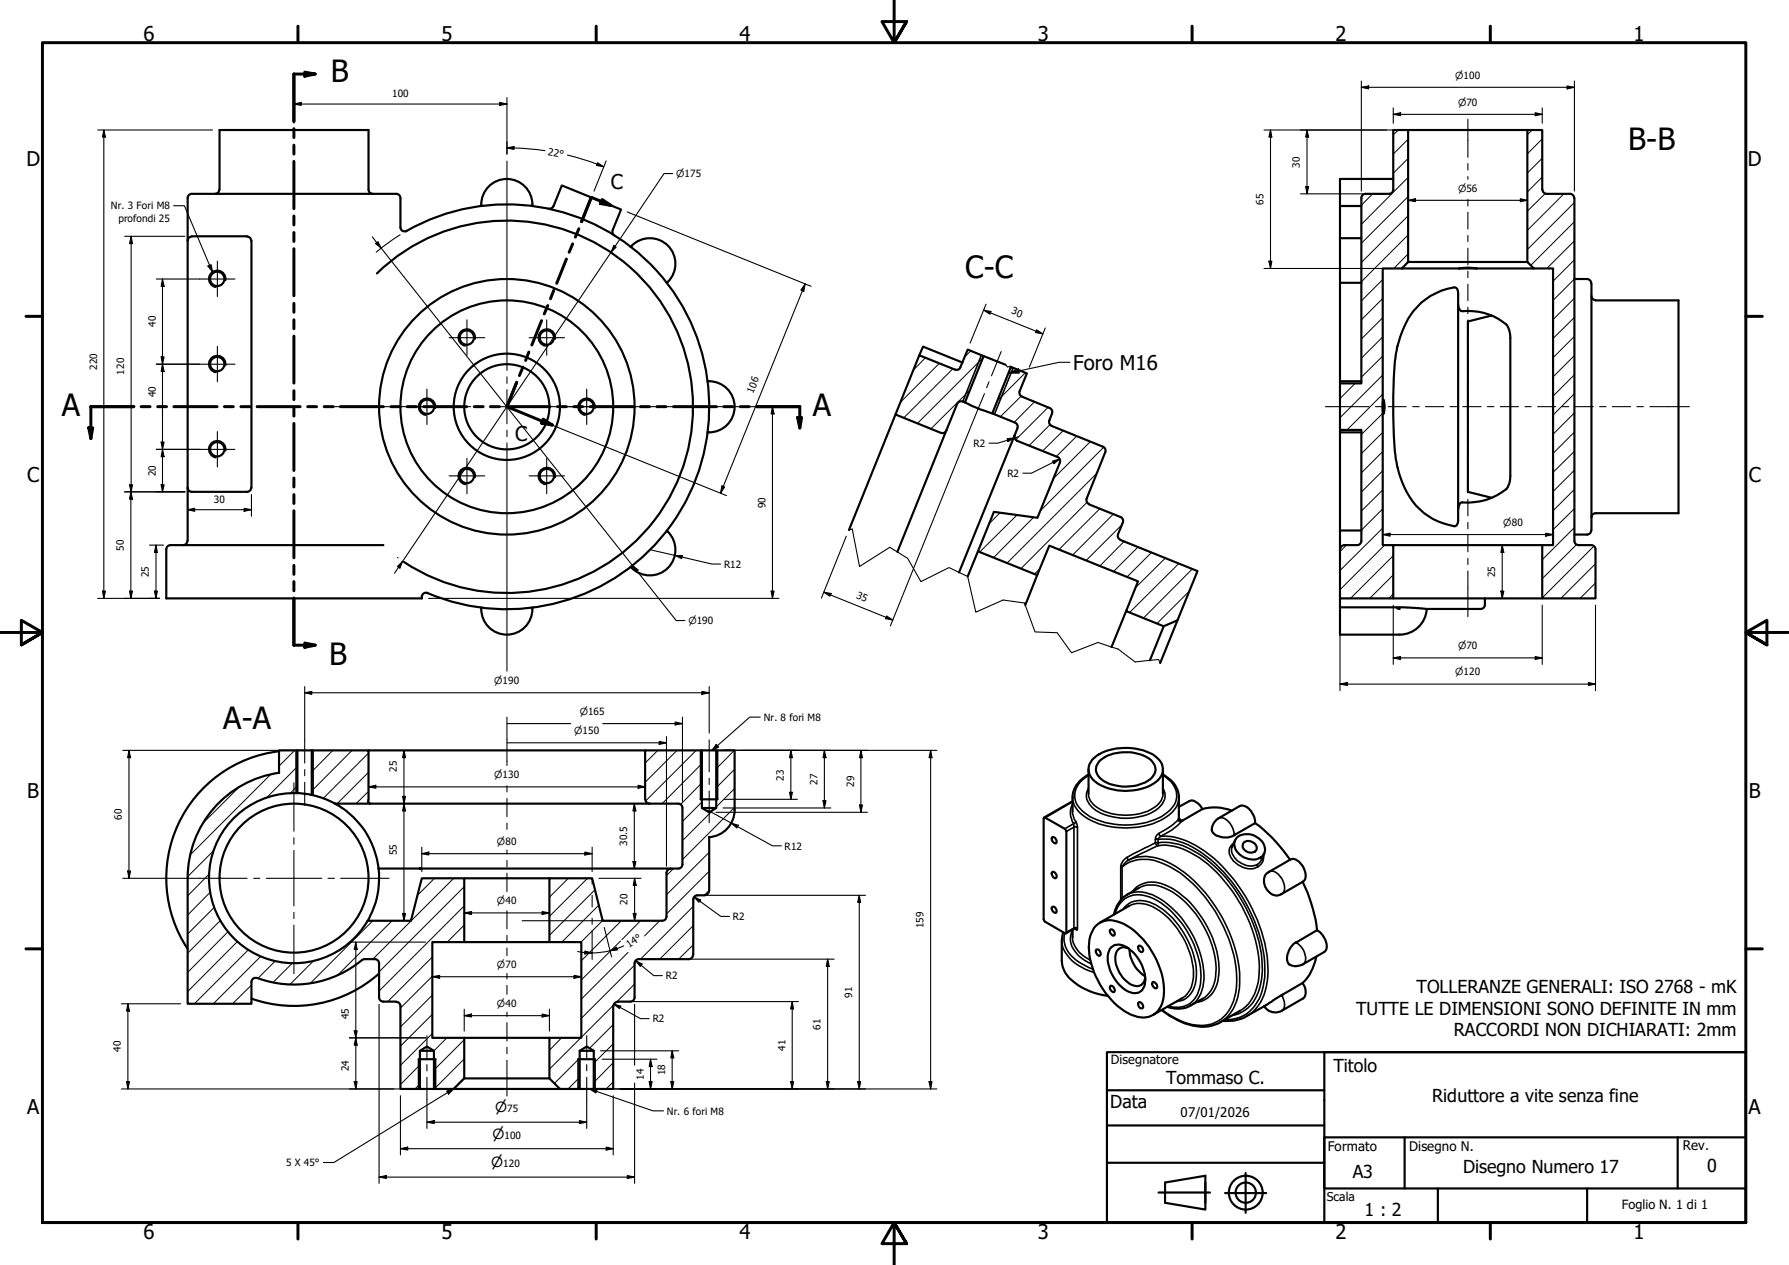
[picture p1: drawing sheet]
<svg xmlns="http://www.w3.org/2000/svg" width="420mm" height="297mm" viewBox="0 0 420 297" stroke-linecap="round" stroke-linejoin="round" font-family="sans-serif">
<!-- layer: Tratteggio (ISO) -->
<g fill="none" stroke="#000" stroke-width=".23">
<path d="M328.4 30.5l-1.2 1.2M330.7 37.2l-3.5 3.5M330.7 32.7l-3.5 3.5M359.9 30.5l-1.2 1.1M362.2 37.1l-3.5 3.5M362.2 32.6l-3.5 3.5M322.4 45.5l-2.7 2.7M330.7 59.6l-3.4 3.4M330.7 55.2l-11 11M330.7 50.7l-11 10.9M330.7 46.2l-11 10.9M330.7 41.6l-11 11.1"/>
<path d="M362.2 41.6l-3.5 3.5M362.9 45.5l-4.2 4.1M367.3 45.5l-8.6 8.6M369.8 56.6l-6.5 6.4M369.8 52.1l-10.3 10.2M369.8 47.5l-11.1 11.1M324.7 79.1l-5 5M324.7 74.6l-5 5M324.7 70.1l-5 5M324.7 65.6l-5 5.1M369.8 79l-5.1 5M369.8 74.5l-5.1 5"/>
<path d="M369.8 70l-5.1 5M369.8 65.5l-5.1 5M369.8 61l-5.1 5M217.4 84l-2.8 2.9M220.6 85.3l-9.1 9.1M223.8 86.6l-11.5 11.5M227.8 91.6l-9.2 9.1M228 82.3l-1.4 1.5M230.8 84.1l-15.3 15.3M237.6 86.3l-.4 .3M239.8 93l-4.9 4.8M240.8 87.6l-6.6 6.6"/>
<path d="M243 94.3l-4.8 4.9M246.2 95.6l-7.6 7.6M246.6 99.7l-4.9 4.9M318.3 90l-3.6 3.6M324.7 92.6l-8.3 8.4M324.7 88.1l-10 10M324.7 97.1l-5 4.9M324.7 83.6l-5 5M369.8 97l-5.1 5M369.8 92.4l-5.1 5.1M369.8 88l-5.1 5M369.8 83.5l-5.1 5"/>
<path d="M249.7 101.1l-4.8 4.8M252.9 102.4l-4.8 4.8M255.3 118l-15.5 15.5M256.1 103.7l-8.8 8.7M257.6 111.2l-21.1 21M258.3 119.4l-9.6 9.6M259.2 105l-14.9 14.9M324.7 110.5l-5 5.1M324.7 119.5l-5 5M324.7 115l-5 5M324.7 106l-5 5M324.7 101.5l-5 5"/>
<path d="M369.8 119.4l-5.1 5M369.8 114.9l-5.1 5M369.8 110.4l-5.1 5M369.8 106l-5.1 4.9M369.8 101.5l-5.1 5M234.9 120.4l-2.6 2.6M238.8 121l-8.7 8.6M242.8 121.5l-9.4 9.4M244.2 133.5l-1.2 1.3M261.5 120.7l-9.6 9.7M263.5 123.2l-8.4 8.4M264 127.1l-5.7 5.8"/>
<path d="M267.3 128.4l-5.8 5.8M270.4 129.7l-5.7 5.8M273.7 131l-7 7M276.9 132.3l-11.6 11.5M279.3 138.9l-7.6 7.5M280 133.6l-11.5 11.5M316.2 128l-1.5 1.5M324.7 124l-10 10M325.2 128l-10.5 10.5M327.2 135l-5.5 5.5M327.2 139.4l-1 1.1M327.2 130.5l-10 10"/>
<path d="M369.8 123.9l-7.6 7.5M370.3 127.9l-8.1 8M374.3 128.3l-12.1 12.1M374.7 136.9l-3.6 3.6M374.7 132.4l-8.1 8.1M69.2 176.2l-3.7 3.7M73.7 176.2l-.5 .5M78.2 176.2l-5 5M82.7 176.2l-9.5 9.5M86.6 176.8l-10.7 10.6M154.5 176.2l-3 3M159 176.2l-7.5 7.5"/>
<path d="M163.5 176.2l-11.9 11.9M164.8 179.3l-9.3 9.4M172.5 176.2l-4.3 4.3M50.2 199.8l-6.1 6.1M56.1 184.9l-8.3 8.3M63.6 181.8l-18.9 18.9M69.8 184.5l-1.7 1.8M69.8 180l-7.3 7.4M86.6 181.3l-7.4 7.4M86.6 185.9l-3 2.8M164.8 188.3l-4.5 4.6M164.8 183.8l-5 5.1"/>
<path d="M167.6 190.1l-7.3 7.3M172.5 189.6l-12.2 12.3M172.5 185.2l-4.3 4.3M172.5 180.6l-4.3 4.4M49.1 205.3l-5 5.1M49.3 209.5l-5.2 5.4M50.3 213.1l-6.2 6.2M51.8 216.1l-7.7 7.7M53.5 218.8l-9.4 9.5M87.6 216.2l-14.7 14.7M92.1 216.2l-12.9 12.8M102 206.2l-4 4"/>
<path d="M106.6 206.2l-19 19M109 217.2l-4 4M109 212.7l-20 20M109 208.2l-20 20M133.5 206.2l-4.5 4.5M138 206.2l-9 9M139.7 209l-10.7 10.6M140.6 212.6l-8.6 8.6M141.5 216.1l-5 5.1M145.9 216.2l-9.4 9.4M150.4 216.2l-4.4 4.4M154.9 216.2l-3.5 3.6"/>
<path d="M158.2 203.9l-1.7 1.7M162.8 217.3l-7.9 7.9M162.8 212.8l-12.4 12.4M166.6 209.1l-1.2 1.1M166.6 204.6l-10.1 10M166.6 200.1l-10.1 10M55.8 221.1l-11.7 11.7M58.3 223.1l-12.6 12.6M59.1 231.3l-4.5 4.4M61.2 224.6l-11.1 11.1M64.6 225.7l-4 4M68.6 226.2l-4.5 4.5"/>
<path d="M73.7 225.6l-5.6 5.5M101.5 238.2l-7.5 7.5M101.5 233.7l-7.5 7.5M101.5 229.2l-7.5 7.5M101.5 224.7l-10.4 10.5M144.1 236l-7.6 7.6M145.7 221l-9.2 9.1M147.5 223.6l-11 11M149 231.1l-4.2 4.2M149 226.6l-12.5 12.5M162.8 221.9l-3.4 3.3M98.6 254.6l-1.1 1.1"/>
<path d="M98.6 250l-4.6 4.7M101.5 242.7l-7.5 7.5M105 243.7l-3.1 3M109 253.1l-2.6 2.6M109 248.7l-7 7M109 244.1l-7.1 7.2M131.9 243.7l-2.9 2.9M136.1 253l-2.7 2.7M136.1 248.5l-5.9 5.9M136.4 243.7l-7.4 7.4M144 254l-1.6 1.7M144 249.5l-4.6 4.7"/>
<path d="M144 245.1l-4.6 4.6M144 240.6l-5.5 5.5"/>
</g>
<!-- layer: Visibile (ISO) -->
<g fill="none" stroke="#000" stroke-width=".51">
<path d="M330.7 30.5h28M44.1 46.5v80.5M45 55.5h13M45.1 55.5a.98 .98 0 0 0-1 1M51.5 44.5a.98 .98 0 0 1-1 1M51.6 44.5v-14h35v14a.98 .98 0 0 0 .9 1M58 55.5a.98 .98 0 0 1 1 1M59.1 56.5v58M93 45.5h-47.9a.98 .98 0 0 0-1 1M93.1 45.5a.98 .98 0 0 1 .9 1M94 46.5v6.9a.98 .98 0 0 0 1.5 .8M95.3 54.3a47.5 47.5 0 0 1 71.2 38.5 47.5 47.5 0 0 1-66.2 46.4"/>
<path d="M113 48a6 6 0 0 1 6-6 6 6 0 0 1 6 6M113 48v.4M125 48v.4M130 48.4a.98 .98 0 0 1-1.1 .6M130 48.4l2-4.9 13.9 5.7-2 4.8M143.9 54.1a.98 .98 0 0 0 .4 1.2M148.4 57.7a6 6 0 0 1 8.5 0 6 6 0 0 1 0 8.5M148.4 57.7l-.3 .3M314.7 48.4h5M314.7 55.9h5M319.7 46.5v43.5h-5v11h5v26a.99 .99 0 0 1-1 1M320.7 45.5a.98 .98 0 0 0-1 1"/>
<path d="M320.7 45.5h5.6M326.2 45.5a.99 .99 0 0 0 1-1v-14h3.5v31l-1.5 1.5M327.2 42h-12.5v48M362.2 44.5v-14h-3.5v31M362.3 44.5a.98 .98 0 0 0 1 1M363.2 45.5h5.5a.98 .98 0 0 1 1 1M369.8 46.5v80.5a.98 .98 0 0 0 .9 1h3.1M88.5 64.2a43.7 43.7 0 0 1 59.6-1.3 43.7 43.7 0 0 1 5.6 59.3 43.7 43.7 0 0 1-58.9 9.7M156.8 66.2l-.2 .2M314.7 66.4h5M329.2 63h-4.5v65h2.5v12.5h-12.5v-39.5M329.2 63h31"/>
<path d="M330.7 61.5h28M333.8 71.1a13.5 13.5 0 0 1 8.1-3.6 1.15 1.15 0 0 1 .6 1.3v53.4a1.02 1.02 0 0 1-1 1.4 15.9 15.9 0 0 1-12.6-11.4l-.7-2.4a74.6 74.6 0 0 1-1-16.8l.1-4.2a26.5 26.5 0 0 1 4.7-15.8zM342.5 71.6a1.41 1.41 0 0 0 1 1.5 13.5 13.5 0 0 1 10.4 3.3 5 5 0 0 1 .8 2.8v32.5l-.1 1-.3 1.3a2.73 2.73 0 0 1-1.6 1.6 15.4 15.4 0 0 1-9.6 2.4l-.3 .4-.3 1.1M342.6 63a11.6 11.6 0 0 1 4.2 0M350.3 74.1l-5.6 1.4v40l5.6 1.4M358.7 61.5l1.5 1.5h4.5v65h-2.5v12.5h12.5v-11.5a.99 .99 0 0 0-1-1M369.8 65.5h2.9a.98 .98 0 0 1 1 1M373.8 66.5v58M373.8 69.5a.98 .98 0 0 0 .9 1M374.7 70.5h19.5v50h-19.5M166.2 89.5h.4M166.5 89.5a6 6 0 0 1 6 6 6 6 0 0 1-6 6"/>
<path d="M210.3 97.3l-10.9 27.1M215.9 83.4l.9-2 9.3 3.7M224.8 94.9l-2.6 6.2M226.6 94.5l4.4-10.9-3.7-1.5-1.7 4.1a.93 .93 0 0 1-1.3 .6l-8.4-3.4-5.6 13.9 10.7 4.3M226.6 94.5a1.23 1.23 0 0 0-1.8 .3M226.6 94.5a32.8 32.8 0 0 0 6.4 2.6M231 83.6l5.2 2M237.2 86.1l.2 .1M246.5 98.7a.98 .98 0 0 0 .5 1.3M246.5 95.8l-6.5-2.7a1.08 1.08 0 0 1-.5-1.2l1.7-4.2-3.8-1.5-4.4 10.9 5.4 2.1a.99 .99 0 0 1 .5 1.3M246.5 95.8a.98 .98 0 0 1 .6 1.3M247 100l12 4.9"/>
<path d="M247.1 97.1l-.7 1.6M314.7 89.5h5M324.9 93.8a4.6 4.6 0 0 1 0 3.4l-.2-.8zM44.1 114.5a.98 .98 0 0 0 1 1h12.9M59 114.5a.98 .98 0 0 1-1 1M166.2 101.5h.4M222.2 101.1a.98 .98 0 0 1-1.2 .5M222.2 101.1l-11.4 28.5M238.3 102.2a.98 .98 0 0 0 .6 1.3M238.8 103.5l9.6 3.8a.98 .98 0 0 1 .5 1.3M239 100.6l-13.8 33.8M248.9 108.6l-5.3 13-10.2-1.4-3.7 9.3 13.9 5.6 2.8-7 20.9 8.4-2.8 7 8.8 3.6 3.2-1.4 4.7-11.6-18.1-7.3"/>
<path d="M255.7 118.4l7.5 3a.98 .98 0 0 1 .5 1.3M259 104.9a.99 .99 0 0 1 .6 1.3l-4.4 10.9a.98 .98 0 0 0 .6 1.2M314.7 101.5h5M44 127a.98 .98 0 0 1-1 1M90 128h-50a.98 .98 0 0 0-.9 1v11.5h60a1.04 1.04 0 0 1 .3-1 1.04 1.04 0 0 1 1-.2M156.6 124.6l.2 .2M156.9 124.9a6 6 0 0 1-.2 8.6 6 6 0 0 1-8.6-.4M229.7 129.5l-2.4 5.9M243.6 135.1l-2.8 7M262.6 125.4a.98 .98 0 0 0 .5 1.3M263.7 122.7l-1.1 2.8M314.7 124.6h5"/>
<path d="M315.7 128h3M315.8 128a.98 .98 0 0 0-1 1M327.2 128h35M373.7 124.5a.98 .98 0 0 1-1 1h-2.9M374.7 120.5a.98 .98 0 0 0-.9 1M113 142.6v.4M113 143a6 6 0 0 0 6 6 6 6 0 0 0 6-6M125 142.6v.4M264.5 143.5l-3.5 8.4M273.3 147.1l-3.2 8M276.5 145.7l-4 10M314.7 142.6h15.2l4.9 .4h12.9"/>
<path d="M314.7 140.5v8.5h14M327.2 140.5h35M328 142.6l.3 .3 .4 .1M335.1 143a6.4 6.4 0 0 1-6.4 6M348.7 140.5v1.5a.98 .98 0 0 1-.9 1M65.6 176.4a30 30 0 0 0-21.5 46.4M69.8 176.2h3.4M73.2 176.2h13.4v11.5l-.2 .5 .5 .5M73.2 176.2v10.5M86.6 176.2h64.9M164.8 176.2h3.4M256.5 178.4a11.8 11.8 0 0 1 10.3-2.6 8.8 8.8 0 0 1 5.9 3.2 3.6 3.6 0 0 1-1.8 5 13 13 0 0 1-13.7-.5 3.4 3.4 0 0 1-.7-5.1z"/>
<path d="M258.4 178.5a10.4 10.4 0 0 1 11.9-.1 2.82 2.82 0 0 1-.7 4.9 10.1 10.1 0 0 1-11.3-.6 2.64 2.64 0 0 1 .1-4.2zM65.5 181.5v-5.3h4.3v10M65.6 181.5a25 25 0 0 0-21.5 24.7M69.8 186.2l3.4 .5M69.9 186.2a20 20 0 0 0-18.3 29.6 20 20 0 0 0 34.7 .4M73.2 186.7a20 20 0 0 1 5.5 2M78.7 188.7l.2 .1a20 20 0 0 1 10 15.1M151.5 187.7v-11.5h13.3v13.5l1.8 1 1.6-1v-13.5h4.3v14M151.6 187.7a.98 .98 0 0 0 1 1M159.3 188.7h-80.6M159.3 188.7a.98 .98 0 0 1 1 1v13.3a.99 .99 0 0 1-1 .9M164.5 187.7h4"/>
<path d="M164.8 189.7h3.4M166.6 196.6v12.6M172.5 190.2a6.4 6.4 0 0 1-6 6.4M245.2 191.9l4.9 2.7 .3 .6v23.7l-.1 .3-4.9-2.8-.3-.5v-23.7zM247.1 196.6a.95 .95 0 0 1 .9 1.4 1.03 1.03 0 0 1-.9-1.4zM251.9 188.1l-6.7 3.8M255.7 181.8a6.3 6.3 0 0 0-3.8 5.4v3.3M255.7 180.6v5.8M273.1 181.8a6.3 6.3 0 0 1 3.8 5.4l-.1 5.2a.49 .49 0 0 0 .3 .5 .49 .49 0 0 0 .6-.2M273.1 180.6v5.8M276.9 189.5l2.4-1.4a1.79 1.79 0 0 1 2.1 .6l1 1.3M277.4 192.7h.3"/>
<path d="M282.4 190a10.9 10.9 0 0 1 6.9 .4M282.4 190l-4.7 2.7M285.8 192.4l5.3-3.1a2.86 2.86 0 0 1 3.3 2.1l.3 1 .1 .9-4.7 2.6a4.1 4.1 0 0 1-5.4-.6 2.77 2.77 0 0 1 1.1-2.9zM289.8 195.9h.3M290.1 197.3l-.7 1.6M290.4 196.7a4.2 4.2 0 0 1 6.7 2.8 2.79 2.79 0 0 1-3.8 2.2 4 4 0 0 1-3.4-3.8zM292.2 197.7a1.97 1.97 0 0 1 2.9 1.6 1.77 1.77 0 0 1-1.6 .9 1.77 1.77 0 0 1-1.5-1l-.2-.6zM294.8 193.3a33.4 33.4 0 0 1 8.2 8.6M44.1 206.2v29.5h15v-5.1M86.4 216.2h10.1l2.6-10h9.9v15h-7.5v22.5h7.5v9.5l-2.4 2.5h-4.7v-9l-1.6-1-1.7 1v9h-4.6v-19.5M88.9 203.9a19.8 19.8 0 0 1-2.5 12.3M88.9 203.9h9.5"/>
<path d="M99 204h.1M109 206.2h20M156.5 215.2a.98 .98 0 0 1-1 1h-14l-2.4-10h-10.1v15h7.5v22.5h-7.5v9.5l2.5 2.5h4.6v-9l1.7-1 1.6 1v9h4.6v-19.5M157.5 204a.98 .98 0 0 0-1 1v10.2M159.3 203.9h-60.9l.5 .1M163.8 210.2h1.7M163.8 210.2a.98 .98 0 0 0-1 1v13M166.5 209.2a.98 .98 0 0 1-1 1M247.1 204.8a.92 .92 0 0 1 .9 1.4 .95 .95 0 0 1-.9-1.4zM247.1 213a.89 .89 0 0 1 .9 .4 .89 .89 0 0 1 0 1 1 1 0 0 1-.9-1.4zM249.7 218.9l-.3 1.9v4.7a6.4 6.4 0 0 0 3 5.2 16 16 0 0 0 7.8 3.2M251.9 218.2v1.9"/>
<path d="M252.6 218.1l-.4-.1-1.9 1.2M257.4 217.4a5.1 5.1 0 0 1 5.8-.8 18.2 18.2 0 0 1 9.5 11.7 11 11 0 0 1-.3 8.5 4.6 4.6 0 0 1-6.1 1.7 16.8 16.8 0 0 1-8.9-9.2 13.6 13.6 0 0 1-1.1-10.1zM260.8 218.3a.89 .89 0 0 1 .9 .4 .89 .89 0 0 1-.1 1 1 1 0 0 1-.8-1.4zM265.2 212.7l-6.9 3.9M267.5 208.5a10.3 10.3 0 0 0-4.4 2.9l-.7 1.2-.8 2.1M296.9 200.3l-.6 1.6M297.5 205.1l5.5-3.2a2.24 2.24 0 0 1 2.8 1.2 2.96 2.96 0 0 1 .3 3.9l-5 2.9a2.57 2.57 0 0 1-3.7-1.3 2.92 2.92 0 0 1 .1-3.5zM305.9 207.1a36.1 36.1 0 0 1 3.4 11.3M60.4 229.7a.98 .98 0 0 0-1.3 .9M85 225.4a25 25 0 0 1-24.6 4.2M85.6 225.2l-.6 .2M85.7 225.2h2.3"/>
<path d="M88 225.2a.99 .99 0 0 1 1 1v8a.98 .98 0 0 0 1 1M89.1 228.6a30 30 0 0 1-30 5.9M90 235.2h3M93.1 235.3a.98 .98 0 0 1 .9 .9M109 221.2h20M145 235.2h3M145.1 235.3a.98 .98 0 0 0-1 .9M150 225.2a.99 .99 0 0 0-1 1v8a.98 .98 0 0 1-.9 1M150.1 225.2h11.7M162.8 224.2a.98 .98 0 0 1-1 1M257.4 223.1l.1-.1a.85 .85 0 0 1 .9 .5 .85 .85 0 0 1-.2 1l-.6-.4zM260.8 231.5a.95 .95 0 0 1 .8 1.5 1.03 1.03 0 0 1-.8-1.5z"/>
<path d="M261 222.4a3.1 3.1 0 0 1 4.4 .6 9 9 0 0 1 3.5 8.3 2.5 2.5 0 0 1-4 1.5 9.7 9.7 0 0 1-4.7-8.5l.5-1.5zM265 222.7a2.09 2.09 0 0 0-3.1 2 7.2 7.2 0 0 0 4.7 6.8 2 2 0 0 0 2.4-2M265.2 222.9a8.1 8.1 0 0 0 3.7 6.3M267.4 222.1a.9 .9 0 0 1 .9 .4 .9 .9 0 0 1 0 1 .95 .95 0 0 1-.9-1.4zM267.4 235.4a.9 .9 0 0 1 .9 .4 .9 .9 0 0 1 0 1 .95 .95 0 0 1-.9-1.4zM270.7 230.6a.96 .96 0 0 1 .9 .5 .96 .96 0 0 1 0 1 1.09 1.09 0 0 1-.9-1.5zM272.8 237.2a16.5 16.5 0 0 0 10 3.9l1.6-.2 1.5-.5 5.3-3.1M277.7 234.4l-6.9 3.9M282.5 234.5a11.6 11.6 0 0 1-4.8 2.3h-2l-1.6-.4M301.2 233.5l-.1 .4M303.7 221.7l5.6-3.3a4.3 4.3 0 0 1 2.1 4.7l-.4 .5-5 2.8a2.88 2.88 0 0 1-3.5-.3 4.1 4.1 0 0 1 1.2-4.4zM304.7 221.2l-.2 .2"/>
<path d="M305.9 230.8l-13 7.8a9.1 9.1 0 0 1-5.7 1.1M305.9 230.8a2.9 2.9 0 0 1 .2 3.6l-5 2.9a3.2 3.2 0 0 1-4.2-1M309.1 224.6a11.6 11.6 0 0 1-3.2 6.2M98.3 248.7h4M98.6 246.7h3.3M98.6 255.7h3.3M106.6 255.7h24.9M109 243.7h20M109 253.2h20M135.8 248.7h4M136.1 246.7h3.3M136.1 255.7h3.3"/>
<circle cx="51" cy="65.5" r="1.68"/>
<circle cx="109.6" cy="79.3" r="1.68"/>
<circle cx="128.4" cy="79.3" r="1.68"/>
<circle cx="51" cy="85.5" r="1.68"/>
<circle cx="100.3" cy="95.5" r="1.68"/>
<circle cx="119" cy="95.5" r="30"/>
<circle cx="119" cy="95.5" r="12.5"/>
<circle cx="119" cy="95.5" r="10"/>
<circle cx="119" cy="95.5" r="25"/>
<circle cx="137.8" cy="95.5" r="1.68"/>
<circle cx="51" cy="105.5" r="1.68"/>
<circle cx="109.6" cy="111.8" r="1.68"/>
<circle cx="128.4" cy="111.8" r="1.68"/>
<circle cx="69.1" cy="206.2" r="17.5"/>
</g>
<!-- layer: Visibile sottile (ISO) -->
<g fill="none" stroke="#000" stroke-width=".38">
<path d="M53 65.8a2 2 0 0 0-1.6-2.3 2 2 0 0 0-2.3 1.6 2 2 0 0 0 1.6 2.4M111.6 79.6a2 2 0 0 0-1.6-2.3 2 2 0 0 0-2.3 1.6 2 2 0 0 0 1.6 2.3M130.4 79.6a2 2 0 0 0-1.6-2.3 2 2 0 0 0-2.3 1.6 2 2 0 0 0 1.6 2.3M53 85.8a2 2 0 0 0-1.6-2.3 2 2 0 0 0-2.3 1.6 2 2 0 0 0 1.6 2.4M102.3 95.9a2 2 0 0 0-1.7-2.3 2 2 0 0 0-2.3 1.6 2 2 0 0 0 1.7 2.3M139.7 95.9a2 2 0 0 0-1.6-2.3 2 2 0 0 0-2.3 1.6 2 2 0 0 0 1.6 2.3M230.5 83.4l-4.4 10.9M237.9 86.4l-4.3 10.9M53 105.8a2 2 0 0 0-1.6-2.3 2 2 0 0 0-2.3 1.6 2 2 0 0 0 1.6 2.4M111.6 112.1a2 2 0 0 0-1.6-2.3 2 2 0 0 0-2.3 1.6 2 2 0 0 0 1.6 2.3M130.4 112.1a2 2 0 0 0-1.6-2.3 2 2 0 0 0-2.3 1.6 2 2 0 0 0 1.6 2.3M69.5 176.2v10"/>
<path d="M73.5 176.2v10.5M164.5 176.2v11.5M168.5 176.2v11.5M250.4 195.2l1.8-1v23.7M251.9 188.8a4.6 4.6 0 0 0 .3 4.6l.5-.5a4.5 4.5 0 0 1-.8-2.4M251.9 187.2a6.1 6.1 0 0 0 3.6 5.1 19 19 0 0 0 18.4-.5 5.5 5.5 0 0 0 3-4.6M251.9 188.3l-6.4 3.7M252.7 192.9l.3 1.4-.5-.2-.3 .1v-.8l-2.1 1.2M253 194.3v23.7M255.7 185a3.5 3.5 0 0 0 1 4.8 13.5 13.5 0 0 0 11 2 7.3 7.3 0 0 0 5.8-4 3.4 3.4 0 0 0-.4-2.8M255.7 186.4a4.5 4.5 0 0 0 2.8 3.7 13.4 13.4 0 0 0 12.4-.4l1.1-.8a3.3 3.3 0 0 0 1.1-2.5M255.7 182a5.7 5.7 0 0 0-3.3 5.2 6.8 6.8 0 0 0 4.4 4.9 18.3 18.3 0 0 0 16.7-.9 5.1 5.1 0 0 0 2.8-5.2l-.2-.7a6.5 6.5 0 0 0-3-3.3"/>
<path d="M271.3 197v.9h.7M272 197.9v.4l-.2 .3a12.4 12.4 0 0 1 8.8 2.2 32 32 0 0 1 11.7 13.3 28.2 28.2 0 0 1 3.2 16.4 9.9 9.9 0 0 1-4.3 6.8M272 197.9a13.8 13.8 0 0 1 9.9 2.8 35.5 35.5 0 0 1 14.5 25.7 13.4 13.4 0 0 1-2.7 9.7l-.6 .6a7.9 7.9 0 0 1-3.9 1.8M272 197.9v-.8a15.6 15.6 0 0 1 11.3 3.9 36.7 36.7 0 0 1 13.8 25.9 13.2 13.2 0 0 1-3.6 10.6 8.1 8.1 0 0 1-5.8 1.9M272.2 195.7a1.75 1.75 0 0 0-.9 1.3l.7 .1 .4-.6a12.1 12.1 0 0 1 8.5 2.1 34.2 34.2 0 0 1 12.4 13.3 31.3 31.3 0 0 1 4.3 18.5 10.3 10.3 0 0 1-4.7 8.2M276.8 192.4a15.5 15.5 0 0 1-4.6 3.3l.3 .6a13.3 13.3 0 0 0 5-3.5M276.9 191.9l.5 .8M286.2 192.1a3.1 3.1 0 0 1 3.4 2.4l.2 1.4M289.4 198.9a3.2 3.2 0 0 0 1.8 3.6l.8 .4a3.4 3.4 0 0 0 3.3 .1l.1 .6M289.8 198a2.36 2.36 0 0 0-.4 3.7 5 5 0 0 0 6 1.9 2.63 2.63 0 0 0 1.3-2.9M250.1 219.1a5.9 5.9 0 0 0 2.5 6.2l1.5 1 2.6 1.3M251.9 218.4a4.9 4.9 0 0 0 1.5 6.1l1.3 1 1.6 .9"/>
<path d="M252.2 217.9l.3-.1 .5 .2M252.2 217.9v.1M252.2 217.9l-1.8 1M252.5 218l.2 .2M252.6 218.1l.1 .1M253 218l-.1 .4-.2-.2M261.9 214.6a5.7 5.7 0 0 1 8.2-3.9 19.9 19.9 0 0 1 9.8 10 17.6 17.6 0 0 1 1.8 11.3 5.5 5.5 0 0 1-7.3 4.3M263.2 203.5v7.8M263.5 211v-7.4a8.8 8.8 0 0 1 9.5-.9 25.2 25.2 0 0 1 10.8 9 31.3 31.3 0 0 1 6.6 20.1 9.6 9.6 0 0 1-5.1 8.3 10.8 10.8 0 0 1-9.3-1l-3.1-2M263.8 213.5a5.2 5.2 0 0 1 6.9-1.4 19.5 19.5 0 0 1 9.6 12 11 11 0 0 1-.6 9.2 4.2 4.2 0 0 1-3.4 1.9M264.7 201.3l6.6-3.4 .5 .7-6.9 3.4zM264.7 201.3a2.91 2.91 0 0 0-1.5 2.2l.3 .1a4.5 4.5 0 0 1 3.8-2.4 14.4 14.4 0 0 1 10.8 3.6 34.4 34.4 0 0 1 13 25 11.1 11.1 0 0 1-4.5 10.2"/>
<path d="M264.7 210.1a7.6 7.6 0 0 1 7.7 .9 23.2 23.2 0 0 1 10.4 19 7.3 7.3 0 0 1-3.1 6.1M265.2 212.7a6.8 6.8 0 0 1 7 1.1 19.4 19.4 0 0 1 8.1 15.7 6 6 0 0 1-2.6 4.9M265.9 209.4a6.1 6.1 0 0 1 7.6-1.6 19.9 19.9 0 0 1 9.6 9 19.8 19.8 0 0 1 2.9 13.7 6 6 0 0 1-5.1 4.9M267.5 208.5a7.1 7.1 0 0 1 6.8 .4 23.2 23.2 0 0 1 11.3 17.5 9 9 0 0 1-2 7.2l-1.1 .9M296.3 201.9l-1 1.1M298.1 204.7a2.24 2.24 0 0 1 2.7 1.3 2.96 2.96 0 0 1 .3 3.9M249.4 220.8a7.3 7.3 0 0 0 3.8 5.9l1.8 .9 2 .8M251.9 220.1a6.1 6.1 0 0 0 3.4 4.9l.8 .5M301.1 233.9a2.85 2.85 0 0 1 0 3.4M304.5 221.4a4.1 4.1 0 0 1 2 4.6l-.5 .4M98.3 248.7v7M102.3 248.7v7"/>
<path d="M135.8 248.7v7M139.8 248.7v7"/>
</g>
<!-- layer: Linea di interruzione (ISO) -->
<path d="M236.2 85.6l.4 .6 .6-.1M199.4 124.4l.8-.2 1.7 8.8 7.1-4.5 4.2 2.6 3.1 5.5 6.6-3.3 4.4 2.1 1.9 8.3 6.4-2.8 5 .7 2.5 6.8 5.2 .2 3.4 4.7 6.2-2.4 4.7 1.5 4 3 5.5-.5 .4 .8" fill="none" stroke="#000" stroke-width=".25"/>
<!-- layer: Linea di sezione (ISO) -->
<g fill="none" stroke="#000" stroke-width=".7">
<path d="M71.6 16.9l2.4 .5-2.4 .5zM74 17.4h-5v11.1M69 30.2v2.1M69 34.1v2.1M69 37.9v11.1M69 50.7v2.1M69 54.6v2.1M69 58.4v11.1M134.5 57.3l-.8 1.9M136 53.7l-.9 2M141.4 46.8l2.1 1.4-2.5-.4zM143.5 48.2l-4.6-1.9-2.3 5.8"/>
<path d="M69 71.2v2.1M69 75.1v2.1M69 78.9v11.1M127.2 75.3l-2.3 5.7M128.7 71.7l-.9 2M130 68.2l-.7 2M133 60.8l-2.3 5.7M31.4 95.5h-10.1v7.5M33.1 95.5h2.1M37 95.5h2.1M40.8 95.5h10.2M52.7 95.5h2.1"/>
<path d="M56.6 95.5h2.1M60.4 95.5h10.1M69 91.7v2.1M69 95.6v2.1M69 99.4v11.1M72.3 95.5h2.1M76.1 95.5h2.1M79.9 95.5h10.1M91.8 95.5h2.1M95.6 95.5h2.2M99.5 95.5h10.1M111.4 95.5h2.1"/>
<path d="M115.2 95.5h2.1M119.1 95.5h10.1M119.1 95.5l10.6 4.3M121.3 89.8l-2.2 5.7M122.8 86.2l-.8 2M124.2 82.7l-.8 1.9M127.6 98.4l2.1 1.4-2.5-.4zM130.9 95.5h2.1M134.7 95.5h2.1M138.6 95.5h10.1M150.4 95.5h2.1M154.3 95.5h2.1"/>
<path d="M158.2 95.5h10.1M170 95.5h2.1M173.9 95.5h2.1M177.7 95.5h10.1v5M187.3 98h1l-.5 2.5zM20.8 100.4h1l-.5 2.6zM69 112.3v2M69 116.1v2.1M69 119.9v11.1M69 132.8v2.1M69 136.6v2.1M69 140.4v11.1h5"/>
<path d="M71.6 151l2.4 .5-2.4 .5z"/>
</g>
<path d="M71.6 16.9l2.4 .5-2.4 .5zM141.4 46.8l2.1 1.4-2.5-.4zM127.6 98.4l2.1 1.4-2.5-.4zM187.3 98h1l-.5 2.5zM20.8 100.4h1l-.5 2.6zM71.6 151l2.4 .5-2.4 .5z" fill="#000"/>
<!-- layer: Bordo (ISO) -->
<g fill="none" stroke="#000" stroke-width=".7">
<path d="M70 6.1v3.9M140 6.1v3.9M210 0v10l-2.9-4.9h5.8l-2.9 4.9 2.9-4.9M280 6.1v3.9M350 6.1v3.9M6.1 74.3h3.9M410 74.3h3.9M0 148.5h10l-5-2.8v5.7l5-2.9-5 2.9M420 148.5h-10l5-2.8v5.7l-5-2.9 5 2.9M6.1 222.8h3.9M410 222.8h3.9M10 287.1v-277.1h400v277.1h-400h400"/>
<path d="M70 287.1v3.8M140 287.1v3.8M212.9 292l-2.9-4.9 2.9 4.9h-5.8l2.9-4.9v9.9M280 287.1v3.8M350 287.1v3.8"/>
</g>
<!-- layer: Titolo (ISO) -->
<path d="M273.6 277.7l9.5-1.6v7.9l-9.5-1.6" fill="none" stroke="#000" stroke-width=".51"/>
<!-- layer: Titolo (ANSI) -->
<g fill="none" stroke="#000" stroke-width=".51">
<path d="M260 256h51M260 264.3h51M260 273h51M273.6 277.7v4.7M283.1 277.7v4.7M292.5 275.4v9.4M329.9 267.1v12M337.7 279.1v8M372.7 279.1v8M394 267.1v12M410 267.1h-99v12h99v8M410 263.4v-16.3h-150v40h150"/>
<path d="M272.1 280h12.1M287.7 280.1h9.7M311 287.1v-40h99v40"/>
<circle cx="292.6" cy="280.1" r="4"/>
<circle cx="292.6" cy="280.1" r="2.38"/>
</g>
<!-- layer: Geometria schizzo (ISO) -->
<path d="M139.1 206.2v1.4M139.1 210.2v2.8M139.1 215.6v1.4" fill="none" stroke="#000" stroke-width=".25"/>
<!-- layer: Centro (ISO) -->
<g fill="none" stroke="#000" stroke-width=".25">
<path d="M119.1 37.8v49.2M46.9 65.5h8.3M51.1 61.3v8.3M105.5 79.3h8.4M109.7 75.1v8.3M124.3 79.3h8.3M128.4 75.1v8.3M46.9 85.5h8.3M51.1 81.3v8.3M77.3 95.5h33.3M96.1 95.5h8.4M100.3 91.4v8.3"/>
<path d="M112 95.5h1.5M115.1 95.5h8M119.1 88.5v1.5M119.1 91.5v8M124.5 95.5h1.5M127.5 95.5h51.6M133.6 95.5h8.3M137.8 91.4v8.3M46.9 105.5h8.3M51.1 101.3v8.4M105.5 111.7h8.4M109.7 107.6v8.3"/>
<path d="M119.1 101v1.5M119.1 104v53.6M124.3 111.7h8.3M128.4 107.6v8.3M69 183.8v11.4M69 196.7v1.5M69 199.7v13M46.9 206.2h11.1M59.6 206.2h1.4M62.5 206.2h13.1M69 214.2v1.5M69 217.2v11.4"/>
<path d="M77 206.2h1.5M80 206.2h11.4"/>
</g>
<g fill="none" stroke="#000" stroke-width=".25">
<path d="M344.7 28v8.9M344.7 38.4v1.5M344.7 41.5v.6M344.7 46.8v1.6M344.7 49.8v4M344.7 55.3v1.5M344.7 58.3v3.9M344.7 63.7v1.5M344.7 66.7v3.9M344.7 72.1v1.5M344.7 75.1v3.9M231.2 92.4l-2.3 5.7"/>
<path d="M232.3 89.6l-.6 1.4M235.1 82.5l-2.2 5.8M311.3 95.5h10.2M323 95.5h1.5M326 95.5h4.3M331.8 95.5h1.5M334.8 95.5h4.3M340.6 95.5h1.5M343.5 95.5h4.4M344.7 80.6v1.4M344.7 83.6v3.9M344.7 88.9v1.6"/>
<path d="M344.7 92v3.9M344.7 97.4v1.5M349.3 95.5h1.5M352.4 95.5h4.2M358.1 95.5h1.5M361.1 95.5h4.3M366.9 95.5h1.5M369.9 95.5h4.3M375.7 95.5h1.5M378.7 95.5h4.3M384.4 95.5h1.6M387.5 95.5h9.2"/>
<path d="M344.7 100.4v3.9M344.7 105.8v1.5M344.7 108.8v4M344.7 114.2v1.5M344.7 117.3v3.8M344.7 134.1v10.7M344.7 122.7v1.5M344.7 125.7v3.9M344.7 131.1v1.5M71.6 173.7v5.5M119.1 173.7v6.1M166.6 173.7v7.5"/>
<path d="M71.6 180.7v1.5M71.6 183.7v5.5M119.1 184.5v1.5M119.1 187.5v4.3M119.1 193.3v1.4M119.1 199.6v.9M166.6 182.7v1.5M166.6 185.7v7.5M119.1 202v1.6M119.1 205v4.3M119.1 213.9v4.2M119.1 219.6v1.5"/>
<path d="M119.1 222.6v1.8M119.1 228.6v1.3M119.1 231.4v2.1M119.1 237.7v1M100.3 243.2v5.3M100.3 250v1.4M100.3 253v5.2M119.1 240.1v4.4M119.1 245.9v1.5M119.1 249v8.4M137.8 243.2v5.3M137.8 250v1.4"/>
<path d="M137.8 253v5.2"/>
</g>
<!-- layer: Quota (ISO) -->
<g fill="none" stroke="#000" stroke-width=".25">
<path d="M319.7 19v25.9M369.8 19v25.9M22.9 30.5h27M24.4 30.5l.4 1.7h-.7zM24.4 30.5v110M69 24.4l1.7-.3v.7zM69 24.4h50.1M69 22.9v6M117.3 24.1l1.8 .3-1.8 .4zM119.1 34.7l1.6-.3v.7zM119.1 34.7l4.1 .2 4.8 .5M119.1 22.9v13.3"/>
<path d="M133.2 36.4l4.7 1.3 3.9 1.5M140.3 38.2l1.5 1-1.7-.4zM142.4 37.8l-2.9 7.1M296.9 30.5h32.2M298.4 30.5l.3 1.7h-.7zM298.4 30.5v32.5M307 30.5l.3 1.7h-.7zM307 30.5v15M319.7 20.5l1.7-.3v.7zM319.7 20.5h50.1M327.2 26.8l1.7-.3v.7zM327.2 25.3v3.6"/>
<path d="M327.2 26.8h35M360.6 26.5l1.6 .3-1.6 .4zM362.2 25.3v3.6M368 20.2l1.8 .3-1.8 .4zM29.3 55.5h14.1M30.8 55.5l.3 1.7h-.7zM30.8 55.5v60M87.4 55.6l71.4 90.1h2M88.2 57.2l.6-.4 .7 1.5zM94 55.1l-2.9 2-2.8 2.1M144.1 57.6l.6 .4-1.2 1.2zM147.3 49.8l43.2 17.4"/>
<path d="M158 40.8h-2l-63.4 93.8M305.4 45.5h19.2M306.6 43.8h.7l-.3 1.7zM330.7 47l1.7-.3v.7zM330.7 47h28M357.1 46.7l1.6 .3-1.6 .4zM36.7 65.5h10.2M38.2 65.5l.3 1.7h-.7zM38.2 65.5v50M189.1 66.7l-.3 1.7-.7-.3zM189.1 66.7l-19.9 49.1M231 72.8l1.7 .3-.2 .7z"/>
<path d="M231 72.8l13.9 5.6M231.6 71.4l-3.8 9.2M243.5 77.5l1.4 .9-1.7-.3zM245.5 77l-3.8 9.2M296.9 63h30.8M298 61.3h.7l-.3 1.7zM36.7 85.5h10.2M37.8 83.8h.7l-.3 1.7zM38.2 85.5l.3 1.7h-.7zM120.5 96.1l50.1 20.3M179.1 95.5h3.8M181.4 95.5l.4 1.7h-.7z"/>
<path d="M181.4 95.5v45M228.9 98.1l-19.8 48.9M29.3 115.5h14.1M30.4 113.8h.7l-.3 1.7zM30.7 115.5l.4 1.7h-.7zM30.7 115.5v25M36.7 105.5h10.2M37.8 103.8h.7l-.3 1.7zM37.8 113.8h.7l-.3 1.7zM38.2 105.5l.3 1.7h-.7zM44.1 119.7l1.6-.3v.7zM44.1 119.7h15"/>
<path d="M44.1 116.1v5.1M57.3 119.4l1.8 .3-1.8 .4zM59.1 116.1v5.1M169.5 114.1l.7 .2-1 1.5zM236.5 103l1.8-.1-1.6 .8zM239.2 102.5l-4.9 1.6h-2M247.2 108.3l1.7-.5-1.4 1.1zM248.9 107.8l-6.6 3.3h-2.1M24.1 138.8h.7l-.4 1.7zM30.4 138.8h.7l-.4 1.7zM35.1 128h3.3M36.3 138.8h.7l-.4 1.7z"/>
<path d="M36.6 128l.4 1.7h-.7zM36.6 128v12.5M93.3 133l1.3-1.2-.7 1.6zM93.4 130.9l.1 .1M148.5 132.8l1.4 1-.5 .5zM152.7 129.1l14.5 3.3h2M158.5 130.4l1.7 .1-.1 .7zM181.1 138.8h.7l-.4 1.7zM193.5 139.1l1.7 .3-.3 .6zM193.5 139.1l16.2 6.5M198.8 125.9l-5.9 14.5M324.7 125.5l1.8-.3v.7z"/>
<path d="M324.7 125.5h40M352.5 138.8h.7l-.4 1.7zM352.8 128l.4 1.7h-.7zM352.8 128v12.5M363 125.2l1.7 .3-1.7 .4zM22.9 140.5h14.6M100.6 140.5h18.3M119.1 140.5h63.8M208.2 144.6l1.5 1-1.7-.3zM314.7 142.1v20.1M327.2 154.5l1.7-.3v.7zM327.2 154.5h35"/>
<path d="M327.2 142.1v13.9M360.6 154.2l1.6 .3-1.6 .4zM362.2 142.1v13.9M374.7 142.1v20.1M28.8 176.2h42.6M30.3 176.2l.4 1.7h-.7zM30.3 176.2v30M71.6 162.7l1.6-.3v.7zM71.6 162.7h95M71.6 161.2v12.5M94.9 176.2l.3 1.7h-.6zM94.9 176.2v40"/>
<path d="M119.1 174.4h37.4M119.1 169.9h14.9M119.1 168.4v5.3M141.5 169.9h18.8M154.8 174.1l1.7 .3-1.7 .4zM156.5 173v30.4M158.6 169.5l1.7 .4-1.7 .3zM160.3 168.4v19.7M164.8 162.4l1.8 .3-1.8 .4zM166.6 161.2v10.9M169.8 176.2h50.2M185.7 176.2l.4 1.7h-.7z"/>
<path d="M185.7 176.2v11.5M193.6 176.2l.4 1.7h-.7zM193.6 176.2v13.5M202.2 176.2l.4 1.7h-.7zM202.2 176.2v14.5M218.6 176.2l.3 1.7h-.7zM218.6 176.2v79.5M314.7 160.6l1.7-.3v.7zM314.7 160.6h60M373.1 160.3l1.6 .3-1.6 .4zM86.6 184.8l1.7-.4v.7zM86.6 184.8h64.9"/>
<path d="M94.6 187h.6l-.3 1.7zM94.9 188.7l.3 1.7h-.6zM99.1 198.9v5.7M139.1 198.9v5.7M149 188.7l.4 1.7h-.7zM149 188.7v15.2M149.9 184.4l1.6 .4-1.6 .3zM166.2 190.2l15.2 8.4h2.1M168.1 190.7h35.6M169.8 189.7h25.3M170.1 187.7h17.2M171.8 193.3l1.6 .5-.4 .6z"/>
<path d="M185.4 186h.7l-.4 1.7zM193.3 188h.7l-.4 1.7zM201.9 189h.7l-.4 1.7zM28.8 206.2h18.1M30 204.5h.7l-.4 1.7zM94.6 214.5h.6l-.3 1.7zM99.1 200.5l1.6-.4v.7zM99.1 200.5h40M109 214.4l1.7-.4v.7zM109 214.4h20M122.6 216.2h28M127.3 214l1.7 .4-1.7 .3z"/>
<path d="M137.4 200.1l1.7 .4-1.7 .3zM139.1 218.6v6.7M140.7 206.2h9.9M141.9 217.8l1.7 6.9M148.7 202.3h.7l-.4 1.6zM148.7 214.5h.7l-.4 1.7zM149 206.2l.4 1.7h-.7zM149 206.2v10M163 210.6l1.5 .7-.4 .6zM163 210.6l6.3 4.6h2M165.4 210.2h37.9M201.8 210.2l.3 1.7h-.7z"/>
<path d="M201.8 210.2v45.5M28.5 235.7h13.9M30 235.7l.4 1.7h-.7zM30 235.7v20M82 221.2h17.9M83.6 221.2l.3 1.7h-.7zM83.6 221.2v34.5M89 235.8v42.1M101.5 229.3l1.8-.3v.7zM101.5 229.3h35M109 238.5l1.7-.4v.7zM109 238.5h20"/>
<path d="M109 237v5.1M127.3 238.1l1.7 .4-1.7 .3zM129 237v5.1M134.8 229l1.7 .3-1.7 .4zM135.7 223.4l3.4 .4M137.4 223.3l1.7 .5-1.7 .2zM143.3 223.3l1.5-.9 .2 .7zM144.1 235.8l1.7 .5-.3 .5zM144.1 235.8l6.3 3.4h2.1M146.5 222.1l-.8 .3a17.6 17.6 0 0 1-6.7 1.4M146.6 235.2h40.9M149 235.8v14.3"/>
<path d="M149.3 225.6l1.5 .8-.4 .5zM149.3 225.6l4.2 3.5h2.1M151.6 225.2h44.3M186.1 235.2l.3 1.7h-.7zM186.1 235.2v20.5M194.4 225.2l.4 1.7h-.7zM194.4 225.2v30.5M28.5 255.7h71.7M29.7 254h.7l-.4 1.7zM82 243.7h17.9M83.2 254h.7l-.3 1.7zM83.2 242h.7l-.3 1.7z"/>
<path d="M83.6 243.7l.3 1.7h-.7zM94 257.3v13.9M100.3 258.2v6.8M137.8 258.2v6.8M141 255.7h79M141 246.7h18.4M141.4 248.7h12.9M144 257.3v13.9M149 254.3v23.6M152.5 254h.7l-.4 1.7zM152.8 248.7l.4 1.7h-.7zM152.8 248.7v7"/>
<path d="M157.5 254h.7l-.3 1.7zM157.9 246.7l.3 1.7h-.7zM157.9 246.7v9M185.7 254h.7l-.3 1.7zM194.1 254h.7l-.4 1.7zM201.4 254h.7l-.3 1.7zM218.2 254h.7l-.3 1.7zM89 276.4l1.7-.4v.7zM89 276.4h60M94 269.7l1.8-.3v.7zM94 269.7h50M100.3 263.5l1.7-.4v.7z"/>
<path d="M100.3 263.5h37.5M136.1 263.1l1.7 .4-1.7 .3zM142.4 269.4l1.6 .3-1.6 .4zM147.3 276l1.7 .4-1.7 .3z"/>
</g>
<g fill="#000">
<path d="M24.4 30.5l.4 1.7h-.7zM69 24.4l1.7-.3v.7zM117.3 24.1l1.8 .3-1.8 .4zM119.1 34.7l1.6-.3v.7zM140.3 38.2l1.5 1-1.7-.4zM298.4 30.5l.3 1.7h-.7zM307 30.5l.3 1.7h-.7zM319.7 20.5l1.7-.3v.7zM327.2 26.8l1.7-.3v.7zM360.6 26.5l1.6 .3-1.6 .4zM368 20.2l1.8 .3-1.8 .4zM30.8 55.5l.3 1.7h-.7z"/>
<path d="M88.2 57.2l.6-.4 .7 1.5zM144.1 57.6l.6 .4-1.2 1.2zM306.6 43.8h.7l-.3 1.7zM330.7 47l1.7-.3v.7zM357.1 46.7l1.6 .3-1.6 .4zM38.2 65.5l.3 1.7h-.7zM189.1 66.7l-.3 1.7-.7-.3zM231 72.8l1.7 .3-.2 .7zM243.5 77.5l1.4 .9-1.7-.3zM298 61.3h.7l-.3 1.7zM37.8 83.8h.7l-.3 1.7zM38.2 85.5l.3 1.7h-.7z"/>
<path d="M181.4 95.5l.4 1.7h-.7zM30.4 113.8h.7l-.3 1.7zM30.7 115.5l.4 1.7h-.7zM37.8 103.8h.7l-.3 1.7zM37.8 113.8h.7l-.3 1.7zM38.2 105.5l.3 1.7h-.7zM44.1 119.7l1.6-.3v.7zM169.5 114.1l.7 .2-1 1.5zM236.5 103l1.8-.1-1.6 .8zM247.2 108.3l1.7-.5-1.4 1.1zM24.1 138.8h.7l-.4 1.7zM30.4 138.8h.7l-.4 1.7z"/>
<path d="M36.3 138.8h.7l-.4 1.7zM36.6 128l.4 1.7h-.7zM57.3 119.4l1.8 .3-1.8 .4zM93.3 133l1.3-1.2-.7 1.6zM148.5 132.8l1.4 1-.5 .5zM158.5 130.4l1.7 .1-.1 .7zM181.1 138.8h.7l-.4 1.7zM193.5 139.1l1.7 .3-.3 .6zM324.7 125.5l1.8-.3v.7zM352.5 138.8h.7l-.4 1.7zM352.8 128l.4 1.7h-.7zM363 125.2l1.7 .3-1.7 .4z"/>
<path d="M208.2 144.6l1.5 1-1.7-.3zM327.2 154.5l1.7-.3v.7zM360.6 154.2l1.6 .3-1.6 .4zM30.3 176.2l.4 1.7h-.7zM71.6 162.7l1.6-.3v.7zM94.9 176.2l.3 1.7h-.6zM154.8 174.1l1.7 .3-1.7 .4zM158.6 169.5l1.7 .4-1.7 .3zM164.8 162.4l1.8 .3-1.8 .4zM185.7 176.2l.4 1.7h-.7zM193.6 176.2l.4 1.7h-.7zM202.2 176.2l.4 1.7h-.7z"/>
<path d="M218.6 176.2l.3 1.7h-.7zM314.7 160.6l1.7-.3v.7zM373.1 160.3l1.6 .3-1.6 .4zM86.6 184.8l1.7-.4v.7zM94.6 187h.6l-.3 1.7zM94.9 188.7l.3 1.7h-.6zM149 188.7l.4 1.7h-.7zM149.9 184.4l1.6 .4-1.6 .3zM171.8 193.3l1.6 .5-.4 .6zM185.4 186h.7l-.4 1.7zM193.3 188h.7l-.4 1.7zM201.9 189h.7l-.4 1.7z"/>
<path d="M30 204.5h.7l-.4 1.7zM94.6 214.5h.6l-.3 1.7zM99.1 200.5l1.6-.4v.7zM109 214.4l1.7-.4v.7zM127.3 214l1.7 .4-1.7 .3zM137.4 200.1l1.7 .4-1.7 .3zM148.7 202.3h.7l-.4 1.6zM148.7 214.5h.7l-.4 1.7zM149 206.2l.4 1.7h-.7zM163 210.6l1.5 .7-.4 .6zM201.8 210.2l.3 1.7h-.7zM30 235.7l.4 1.7h-.7z"/>
<path d="M83.6 221.2l.3 1.7h-.7zM101.5 229.3l1.8-.3v.7zM109 238.5l1.7-.4v.7zM127.3 238.1l1.7 .4-1.7 .3zM134.8 229l1.7 .3-1.7 .4zM137.4 223.3l1.7 .5-1.7 .2zM143.3 223.3l1.5-.9 .2 .7zM144.1 235.8l1.7 .5-.3 .5zM149.3 225.6l1.5 .8-.4 .5zM186.1 235.2l.3 1.7h-.7zM194.4 225.2l.4 1.7h-.7zM29.7 254h.7l-.4 1.7z"/>
<path d="M83.2 254h.7l-.3 1.7zM83.2 242h.7l-.3 1.7zM83.6 243.7l.3 1.7h-.7zM152.5 254h.7l-.4 1.7zM152.8 248.7l.4 1.7h-.7zM157.5 254h.7l-.3 1.7zM157.9 246.7l.3 1.7h-.7zM185.7 254h.7l-.3 1.7zM194.1 254h.7l-.4 1.7zM201.4 254h.7l-.3 1.7zM218.2 254h.7l-.3 1.7zM89 276.4l1.7-.4v.7z"/>
<path d="M94 269.7l1.8-.3v.7zM100.3 263.5l1.7-.4v.7zM136.1 263.1l1.7 .4-1.7 .3zM142.4 269.4l1.6 .3-1.6 .4zM147.3 276l1.7 .4-1.7 .3z"/>
</g>
<!-- layer: Simbolo (ISO) -->
<path d="M40.8 48.3h2.5l6.6 15.6M48.8 62.5l.8-.3 .3 1.7zM236.9 87.6l2.3-1 .2 1zM251.3 85.1h-2.6l-11.8 2.5M168.2 174.8l.6 .6-1.6 .8zM178.6 168.4h-2.5l-8.9 7.8M104.9 256.2l1.7-.6-1.3 1.3zM106.6 255.6l-28.2 17.4h-2.5M138.5 255.7l1.7 .2-.2 .8zM138.5 255.7l14.9 5.1h2.4" fill="none" stroke="#000" stroke-width=".25"/>
<path d="M48.8 62.5l.8-.3 .3 1.7zM236.9 87.6l2.3-1 .2 1zM168.2 174.8l.6 .6-1.6 .8zM104.9 256.2l1.7-.6-1.3 1.3zM138.5 255.7l1.7 .2-.2 .8z" fill="#000"/>
<g font-size="7.2">
<text x="77.7" y="19.3">B</text>
<text x="382.4" y="35.3">B-B</text>
<text x="226.7" y="65.4">C-C</text>
<text x="14.5" y="97.7">A</text>
<text x="190.9" y="97.7">A</text>
<text x="77.3" y="156.2">B</text>
<text x="52.5" y="171.1">A-A</text>
</g>
<g font-size="4.8">
<text x="33.7" y="9.6">6</text>
<text x="103.7" y="9.6">5</text>
<text x="173.7" y="9.6">4</text>
<text x="243.7" y="9.6">3</text>
<text x="313.7" y="9.6">2</text>
<text x="383.7" y="9.6">1</text>
<text x="6.2" y="38.9">D</text>
<text x="410.5" y="38.9">D</text>
<text x="143.4" y="44.4">C</text>
<text x="252" y="86.9">Foro M16</text>
<text x="121" y="103.6">C</text>
<text x="6.4" y="113.1">C</text>
<text x="410.7" y="113.1">C</text>
<text x="6.4" y="187.4">B</text>
<text x="410.7" y="187.4">B</text>
<text x="6.4" y="261.7">A</text>
<text x="410.7" y="261.7">A</text>
<text x="33.7" y="290.9">6</text>
<text x="103.7" y="290.9">5</text>
<text x="173.7" y="290.9">4</text>
<text x="243.7" y="290.9">3</text>
<text x="313.7" y="290.9">2</text>
<text x="383.7" y="290.9">1</text>
</g>
<g font-size="4.2">
<text x="332.7" y="233.2">TOLLERANZE GENERALI: ISO 2768 - mK</text>
<text x="318.5" y="238.2">TUTTE LE DIMENSIONI SONO DEFINITE IN mm</text>
<text x="341.4" y="243.3">RACCORDI NON DICHIARATI: 2mm</text>
<text x="313.2" y="251.7">Titolo</text>
<text x="273.9" y="254.5">Tommaso C.</text>
<text x="260.7" y="260.1">Data</text>
<text x="336.4" y="258.7">Riduttore a vite senza fine</text>
<text x="343.6" y="275.5">Disegno Numero 17</text>
<text x="400.9" y="275.3">0</text>
<text x="317.7" y="276.5">A3</text>
<text x="320.5" y="285.6">1 : 2</text>
</g>
<g font-size="3.3">
<text x="116.3" y="261.2">⌀</text>
<text x="115.6" y="267.4">⌀</text>
<text x="115.3" y="274.1">⌀</text>
</g>
<g font-size="3.1">
<text x="277.2" y="262.3">07/01/2026</text>
<text x="311.8" y="270.3">Formato</text>
<text x="331" y="270.2">Disegno N.</text>
<text x="395.2" y="270.1">Rev.</text>
</g>
<g font-size="3">
<text x="260.9" y="249.9">Disegnatore</text>
<text x="380.9" y="283.8">Foglio N. 1 di 1</text>
</g>
<text font-size="2.9" x="311.6" y="282.1">Scala</text>
<g font-size="2.3">
<text x="92.1" y="22.8">100</text>
<text x="341.8" y="18.5">⌀100</text>
<text x="342.5" y="24.8">⌀70</text>
<text x="128.6" y="36.4" transform="rotate(11 128.6 36.4)">22°</text>
<text x="158.8" y="41.6">⌀175</text>
<text x="305.3" y="39.4" transform="rotate(-90 305.3 39.4)">30</text>
<text x="342.5" y="45">⌀56</text>
<text x="26" y="49.1">Nr. 3 Fori M8</text>
<text x="27.8" y="52.1">profondi 25</text>
<text x="296.7" y="48.1" transform="rotate(-90 296.7 48.1)">65</text>
<text x="36.6" y="76.8" transform="rotate(-90 36.6 76.8)">40</text>
<text x="237.4" y="73.6" transform="rotate(22 237.4 73.6)">30</text>
<text x="22.8" y="86.9" transform="rotate(-90 22.8 86.9)">220</text>
<text x="29.1" y="88" transform="rotate(-90 29.1 88)">120</text>
<text x="36.6" y="93.3" transform="rotate(-90 36.6 93.3)">40</text>
<text x="176.9" y="92.4" transform="rotate(-68 176.9 92.4)">106</text>
<text x="228.7" y="105">R2</text>
<text x="36.6" y="111.8" transform="rotate(-90 36.6 111.8)">20</text>
<text x="236.6" y="112">R2</text>
<text x="50.2" y="118.1">30</text>
<text x="179.8" y="119.3" transform="rotate(-90 179.8 119.3)">90</text>
<text x="353.1" y="123.5">⌀80</text>
<text x="29.1" y="129.3" transform="rotate(-90 29.1 129.3)">50</text>
<text x="35" y="135.6" transform="rotate(-90 35 135.6)">25</text>
<text x="170.1" y="133.3">R12</text>
<text x="351.2" y="135.6" transform="rotate(-90 351.2 135.6)">25</text>
<text x="201" y="140.3" transform="rotate(22 201 140.3)">35</text>
<text x="161.7" y="146.5">⌀190</text>
<text x="342.5" y="152.4">⌀70</text>
<text x="116.1" y="160.6">⌀190</text>
<text x="341.8" y="158.6">⌀120</text>
<text x="136.1" y="167.9">⌀165</text>
<text x="134.8" y="172.4">⌀150</text>
<text x="179.4" y="169.3">Nr. 8 fori M8</text>
<text x="93.2" y="181.2" transform="rotate(-90 93.2 181.2)">25</text>
<text x="116.1" y="182.7">⌀130</text>
<text x="184.1" y="183.3" transform="rotate(-90 184.1 183.3)">23</text>
<text x="192" y="184.3" transform="rotate(-90 192 184.3)">27</text>
<text x="200.6" y="184.8" transform="rotate(-90 200.6 184.8)">29</text>
<text x="28.6" y="192.5" transform="rotate(-90 28.6 192.5)">60</text>
<text x="93.2" y="200.8" transform="rotate(-90 93.2 200.8)">55</text>
<text x="116.7" y="198.4">⌀80</text>
<text x="147.3" y="198.7" transform="rotate(-90 147.3 198.7)">30.5</text>
<text x="184.3" y="199.5">R12</text>
<text x="116.7" y="212.3">⌀40</text>
<text x="147.4" y="212.5" transform="rotate(-90 147.4 212.5)">20</text>
<text x="172.1" y="216.1">R2</text>
<text x="216.9" y="217.9" transform="rotate(-90 216.9 217.9)">159</text>
<text x="116.7" y="227.3">⌀70</text>
<text x="147.8" y="222.6" transform="rotate(-34 147.8 222.6)">14°</text>
<text x="156.3" y="230">R2</text>
<text x="81.9" y="239.3" transform="rotate(-90 81.9 239.3)">45</text>
<text x="116.7" y="236.4">⌀40</text>
<text x="200.2" y="234.3" transform="rotate(-90 200.2 234.3)">91</text>
<text x="153.3" y="240.1">R2</text>
<text x="192.7" y="241.8" transform="rotate(-90 192.7 241.8)">61</text>
<text x="28.4" y="247" transform="rotate(-90 28.4 247)">40</text>
<text x="81.9" y="251.5" transform="rotate(-90 81.9 251.5)">24</text>
<text x="184.5" y="246.8" transform="rotate(-90 184.5 246.8)">41</text>
<text x="151.2" y="253.5" transform="rotate(-90 151.2 253.5)">14</text>
<text x="156.2" y="252.5" transform="rotate(-90 156.2 252.5)">18</text>
<text x="119.1" y="261.2">75</text>
<text x="156.6" y="261.7">Nr. 6 fori M8</text>
<text x="118.5" y="267.4">100</text>
<text x="67.2" y="273.9">5 X 45°</text>
<text x="118.2" y="274.1">120</text>
</g>
</svg>
